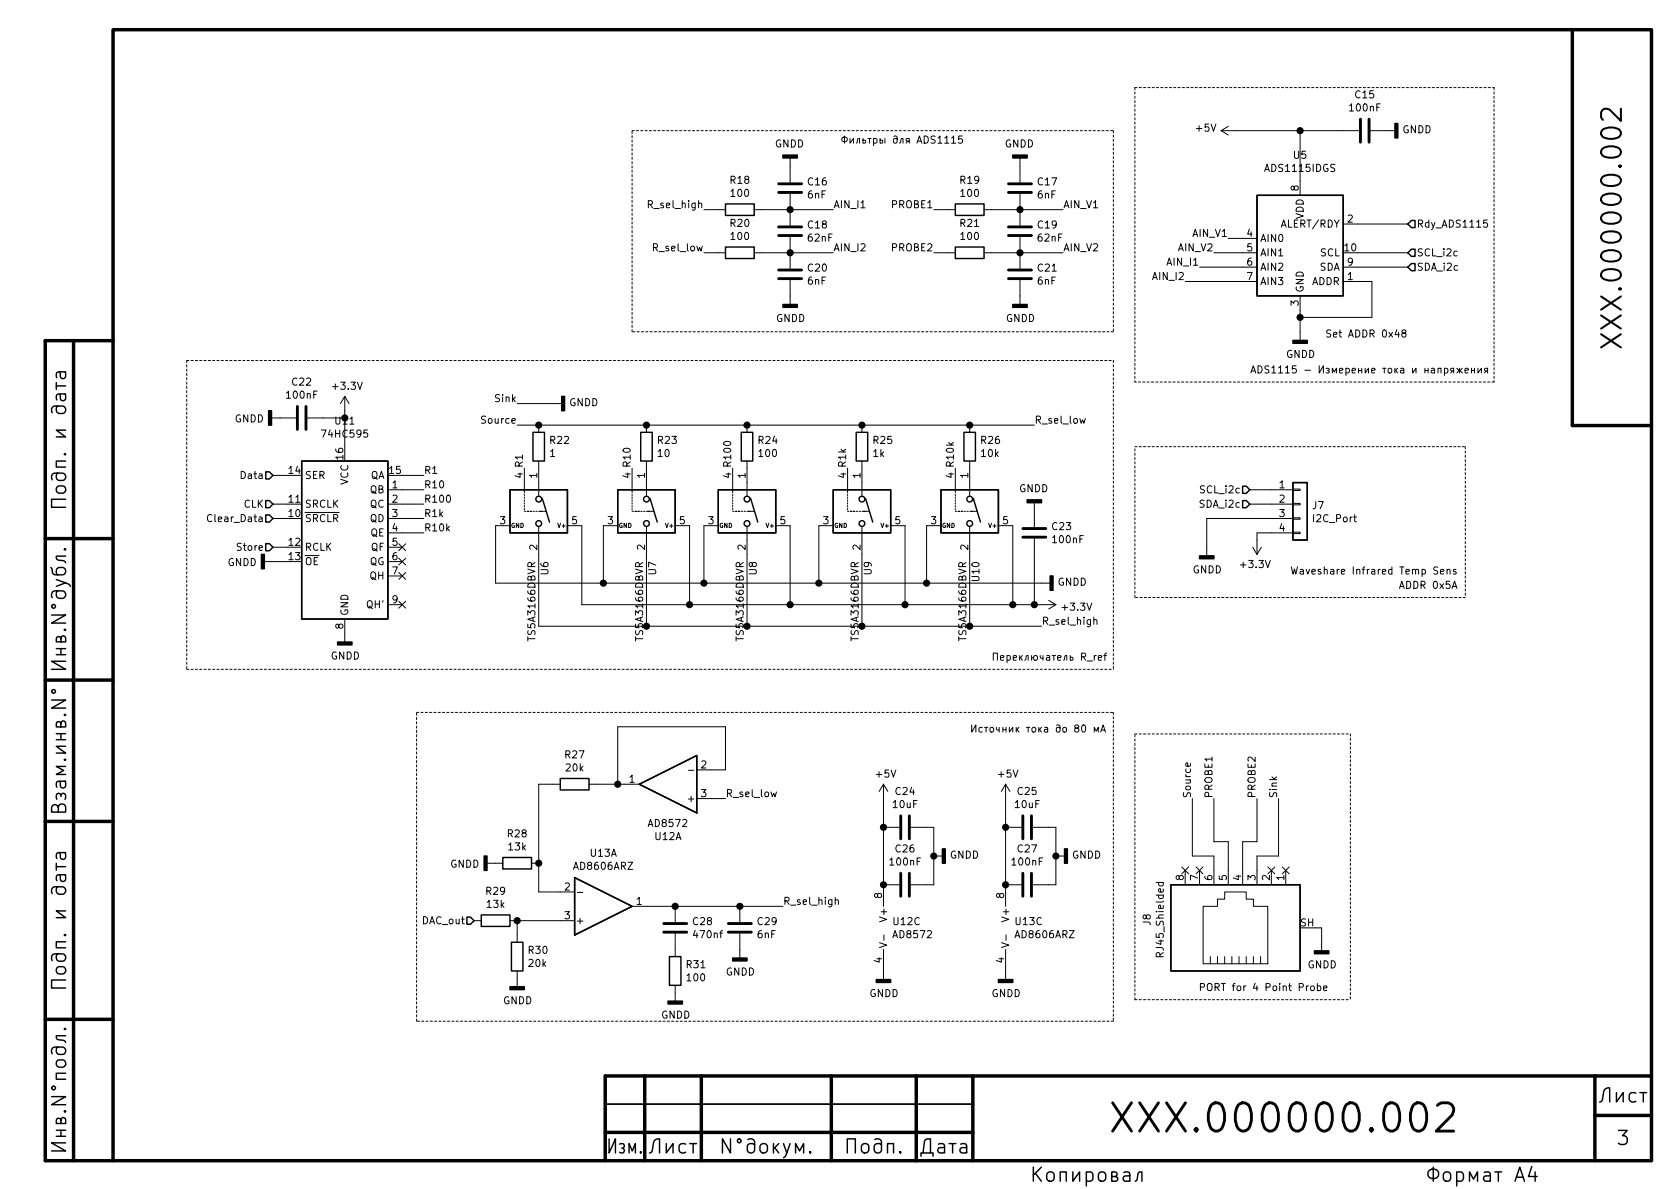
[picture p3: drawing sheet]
<svg xmlns="http://www.w3.org/2000/svg" width="297mm" height="210mm" viewBox="0 0 297 210" stroke-linecap="round" stroke-linejoin="round" font-family="sans-serif">
<g fill="none" stroke="#000" stroke-width=".61">
<path d="M20 5.3h272v200h-272zM278 5.3v70h14M13 60.2v145.1M20 60.2h-12v145.1h12M8 95.2h12M8 120.3h12M8 145.3h12M8 180.3h12M114 190.3v15M124 190.3v15M147 190.3v15M162 190.3v15"/>
<path d="M172 190.3v15M282 197.3h10M282 190.3v15M292 190.3h-185v15M107 200.2h65"/>
</g>
<path d="M107 195.2h65" fill="none" stroke="#000" stroke-width=".3"/>
<g fill="none" stroke="#000" stroke-width=".25">
<path d="M128.3 36.1h5v2h-5zM168.9 36.1h5.1v2h-5.1zM222.2 34.5h15.3v17.8h-15.3zM249.6 39h.6v1.3h-.6l-.7-.7zM128.3 43.7h5v2h-5zM168.9 43.7h5.1v2h-5.1zM249.6 44.1h.6v1.2h-.6l-.7-.6zM249.6 46.6h.6v1.3h-.6l-.7-.7zM10 67.7v1.2M10 68.2h1.6M10.2 71.8a.82 .82 0 0 0-.1 1.1l.3 .2h.7a.68 .68 0 0 0 .5-.6 .68 .68 0 0 0-.5-.7h-1.5l-.3 .1-.2 .4 .1 .7M10.5 69.7l.2 .8a.48 .48 0 0 0 .4 .4 .48 .48 0 0 0 .5-.4l-.1-.8"/>
<path d="M10.5 65.8l.2 .8a.48 .48 0 0 0 .4 .4 .48 .48 0 0 0 .5-.4l-.1-.8M11.6 76.1h-1.6l1.6 1.2h-1.6M11.6 69.7h-1.3l-.2 .1-.1 .2 .1 .7M11.6 65.8h-1.3l-.2 .1-.1 .2 .1 .7M94.2 76.4h2.1v5.1h-2.1zM113.3 76.4h2v5.1h-2zM131.1 76.4h2v5.1h-2zM151.4 76.4h2v5.1h-2zM170.4 76.4h2.1v5.1h-2.1zM10.1 86.2l.3-.3h.7a.67 .67 0 0 1 .5 .7 .67 .67 0 0 1-.5 .6h-.7a.67 .67 0 0 1-.3-1zM10.2 83.7a.82 .82 0 0 0-.1 1l.3 .3h.7a.67 .67 0 0 0 .5-.7 .67 .67 0 0 0-.5-.6h-1.5l-.3 .1a.79 .79 0 0 0-.1 1.1M11.4 97.1l.1-.1 .1 .1-.1 .2-.1-.2h.2"/>
<path d="M11.4 80.3l.1-.1 .1 .1-.1 .2-.1-.2h.2M11.6 98.3h-1.6l.1 .6 1.2 .3 .3 .3M11.6 88.3h-2.5v1.4h2.5M11.6 81.5h-1.6v1.1h1.6M47 88.5h.6l.7 .6-.7 .7h-.6zM47 91.1h.6l.7 .6-.7 .6h-.6zM47 83.4h.6l.7 .7-.7 .6h-.6zM47 96.1h.6l.7 .7-.7 .6h-.6zM53.3 81.5h15.3v28h-15.3zM90.2 86.6h10.1v7.6h-10.1zM95.9 88.1l1.3 4.2M109.2 86.6h10.2v7.6h-10.2z"/>
<path d="M114.9 88.1l1.3 4.2M127 86.6h10.2v7.6h-10.2zM132.7 88.1l1.3 4.2M147.3 86.6h10.2v7.6h-10.2zM153 88.1l1.3 4.2M166.4 86.6h10.1v7.6h-10.1zM172.1 88.1l1.3 4.2M219.7 88.5h.6l.7 .6-.7 .7h-.6zM219.7 86h.6l.7 .6-.7 .6h-.6zM228.6 85.3h2.5v10.2h-2.5zM9 100.3l.2 .4v.5l.3 .3 1.6 .1a.67 .67 0 0 0 .5-.6 .67 .67 0 0 0-.5-.7h-.7l-.2 .2a.78 .78 0 0 0 0 1.1M10 102.5l2.2 .8 .2 .4"/>
<path d="M10 115.8h1.6M10 114.7h1.6M10.8 112.9l.1-.3 .2-.2 .4 .2 .1 .2v.7h-1.6l.1-.8 .2-.1 .4 .1 .1 .8M10.8 114.7v1.1M11.6 116.9h-2.5l2.5 1.5h-2.5M11.6 103.1l-1.6 .6M9.1 123.8h2.5l-2.5 1.4h2.5M9.2 122l.3-.1 .2 .1 .1 .3-.1 .2-.2 .1-.3-.1-.1-.2zM10.5 138.1l.2 .3v.6a.48 .48 0 0 0 .4 .4 .48 .48 0 0 0 .5-.4v-.6l-.1-.3M10.8 128l.1-.4 .2-.1 .4 .1 .1 .2v.7h-1.6l.1-.8 .2-.1 .4 .1 .1 .8M11.4 126.4l.1-.1 .1 .1-.1 .1-.1-.1h.2M11.6 138.1h-1.3l-.2 .2-.1 .2 .1 .7"/>
<path d="M11.6 135.5h-1.6l1.3 .7-1.3 .8h1.6M99.1 137.7h5v2h-5zM113 138.7l10.2-5.1v10.2zM10 152.7v1.2M10 153.3h1.6M10.1 141.3l-.1-.7 .1-.2 .2-.1 .4 .1 .1 .2 .3-.3 .4 .1 .1 .2-.1 .7M10.2 156.8a.82 .82 0 0 0-.1 1.1l.3 .2h.7a.68 .68 0 0 0 .5-.6 .68 .68 0 0 0-.5-.7h-1.5l-.3 .1-.2 .4 .1 .7M10.3 142.8l.1-.4a.69 .69 0 0 1 1.2 .2v1h-2.5v-.8a.61 .61 0 0 1 .6-.5 .61 .61 0 0 1 .6 .5v.8M10.5 154.7l.2 .8a.48 .48 0 0 0 .4 .4 .48 .48 0 0 0 .5-.4l-.1-.8M10.5 150.8l.2 .8a.48 .48 0 0 0 .4 .4 .48 .48 0 0 0 .5-.4l-.1-.8M10.8 140.6v.3M11.6 154.7h-1.3l-.2 .1-.1 .2 .1 .7"/>
<path d="M11.6 150.8h-1.3l-.2 .1-.1 .2 .1 .7M88.9 151.6h5.1v2.1h-5.1zM101.6 155.2l10.2 5.1-10.2 5zM207 156.5h22.9v15.2h-22.9zM10.1 171.2l.3-.3h.7a.67 .67 0 0 1 .5 .7 .67 .67 0 0 1-.5 .6h-.7a.67 .67 0 0 1-.3-1zM10.2 168.7a.82 .82 0 0 0-.1 1l.3 .3h.7a.67 .67 0 0 0 .5-.7 .67 .67 0 0 0-.5-.6h-1.5l-.3 .1a.79 .79 0 0 0-.1 1.1M11.4 165.3l.1-.1 .1 .1-.1 .2-.1-.2h.2M11.6 173.3h-2.5v1.4h2.5M11.6 166.5h-1.6v1.1h1.6M11.6 161.1h-1.6l1.6 1.2h-1.6M82.5 162.2h.7l.6 .6-.6 .6h-.7zM85.1 161.8h5.1v2h-5.1z"/>
<path d="M90.4 166.6h2.1v5.1h-2.1zM118.4 169.2h2v5h-2zM10 199.9h1.6M10.2 187.5l.9-.1a.67 .67 0 0 1 .5 .7 .67 .67 0 0 1-.5 .6h-.7a.69 .69 0 0 1-.2-1.2zM10.2 185.2a.82 .82 0 0 0-.1 1l.3 .3h.7a.67 .67 0 0 0 .5-.7 .67 .67 0 0 0-.5-.6h-1.5l-.3 .1a.79 .79 0 0 0-.1 1.1M10.8 198.1l.1-.4 .2-.1 .4 .1 .1 .3v.7h-1.6l.1-.9 .2-.1 .4 .1 .1 .9M10.8 199.9v1M11.4 196.5l.1-.1 .1 .1-.1 .2-.1-.2h.2M11.4 182l.1-.2 .1 .2-.1 .1-.1-.1h.2M11.6 183.2h-1.6l.1 .5 1.2 .3 .3 .3M282.8 194.9l.4-.2 .1-.2 .2-1.4a.86 .86 0 0 1 1.1-.7v2.5M285.8 193.2v1.7l1.2-1.7v1.7"/>
<path d="M289.2 193.3a.82 .82 0 0 0-1 .1l-.1 .3 .1 .9 .3 .3 .7-.2M289.9 193.2h1.2M290.6 193.2v1.7M10 200.9h1.6M11.6 202.1h-2.5l2.5 1.4h-2.5M107.7 201.4v2.5l1.1-2.5v2.5M109.6 202.3l.1-.1 .6 .1 .1 .4-.3 .3a.45 .45 0 0 1 .3 .5 .45 .45 0 0 1-.3 .4l-.5-.1M111.2 203.9v-1.7l.6 1.3 .5-1.3v1.7M113.3 203.7v.2l-.1-.1 .1-.1v.2M114.8 203.9l.4-.1 .1-.3 .2-1.4a.86 .86 0 0 1 1.1-.7v2.5M117.8 202.2v1.7l1.2-1.7v1.7M121.2 202.3a.82 .82 0 0 0-1 .2l-.1 .2 .1 1 .3 .2 .7-.1"/>
<path d="M121.9 202.2h1.2M122.6 202.2v1.7M129.2 201.4v2.5l-1.5-2.5v2.5M130.5 201.5l.2-.1 .2 .1 .2 .2-.2 .3-.2 .1-.2-.1-.1-.3zM132.2 201.5a.79 .79 0 0 1 1.1 .1l.1 .3v1.5a.67 .67 0 0 1-.6 .5 .67 .67 0 0 1-.7-.5l.1-.9a.82 .82 0 0 1 1.1-.2l.1 .2M138.5 202.2l.6 1.7M139.7 202.2l-.8 2.3-.4 .2M140.7 203.9v-1.7l.7 1.3 .7-1.3v1.7M143.3 203.7l.1 .1-.1 .1-.1-.1 .1-.1v.2M149.8 203.9v-2.5h1.4v2.5M152.4 202.5a.69 .69 0 0 1 1.2 .2v.7a.68 .68 0 0 1-.6 .5 .68 .68 0 0 1-.7-.5v-.7zM154.7 201.5l.7-.1 .4 .2 .1 1.8a.67 .67 0 0 1-.7 .5 .67 .67 0 0 1-.6-.5v-.7l.1-.2a.78 .78 0 0 1 1.2 0"/>
<path d="M156.9 203.9v-1.7h1.1v1.7M159.2 203.7l.1 .1-.1 .1-.1-.1 .1-.1v.2M162.8 204.5v-.6h2.2v.6M163.2 203.9l.2-2 .2-.3 .3-.2h.6v2.5M165.9 202.3l.3-.1 .7 .1 .1 .3v1.3M167 202.8l-.8 .1a.48 .48 0 0 0-.4 .5 .48 .48 0 0 0 .4 .5l.8-.1M167.8 202.2h1.2M168.4 202.2v1.7M169.8 202.3l.3-.1 .7 .1 .1 .3v1.3M170.9 202.8l-.8 .1a.48 .48 0 0 0-.4 .5 .48 .48 0 0 0 .4 .5l.8-.1M182.7 206.4v2.5M183.1 207.5l1 1.4"/>
<path d="M184.1 206.4l-1.4 1.4M185.2 207.5a.69 .69 0 0 1 1.2 .2v.7a.68 .68 0 0 1-.7 .5 .68 .68 0 0 1-.6-.5v-.7zM187.5 208.9v-1.7h1v1.7M189.7 207.2v1.7l1.2-1.7v1.7M192.1 207.3a.82 .82 0 0 1 1 .2l.1 .2-.1 1-.3 .2-.7-.1M192.1 207.2v2.5M194.3 207.5a.69 .69 0 0 1 1.2 .2v.7a.67 .67 0 0 1-.6 .5 .67 .67 0 0 1-.7-.5zM196.6 208l.8-.1 .1-.2-.1-.4-.8-.1v1.7h.7l.2-.1 .1-.4-.1-.2-.3-.2M198.7 207.3l.2-.1 .7 .1 .2 .3v1.3M199.8 207.8l-.3 .1h-.6a.48 .48 0 0 0-.3 .5 .48 .48 0 0 0 .3 .5h.6l.3-.1M200.7 208.9l.3-.1 .2-1.2 .1-.3 .2-.1h.4v1.7M257.6 207.3a.79 .79 0 0 1 1.1 .4v.7l-.1 .3a.79 .79 0 0 1-1 .1"/>
<path d="M259.8 208.9v-1.7l.7 1.3 .7-1.3v1.7M262.4 207.3l.3-.1 .7 .1 .1 .3v1.3M263.5 207.8l-.8 .1a.48 .48 0 0 0-.4 .5 .48 .48 0 0 0 .4 .5l.8-.1M264.3 207.2h1.2M264.9 207.2v1.7M267.9 208.9l.8-2.5 .8 2.5M268.1 208.2h1.2M270.8 206.3l-.5 1.7h1.5M271.4 207.2v1.7"/>
<circle cx="95.3" cy="88.3" r=".51"/>
<circle cx="95.3" cy="92.6" r=".51"/>
<circle cx="114.3" cy="88.3" r=".51"/>
<circle cx="114.3" cy="92.6" r=".51"/>
<circle cx="132.1" cy="88.3" r=".51"/>
<circle cx="132.1" cy="92.6" r=".51"/>
<circle cx="152.4" cy="92.6" r=".51"/>
<circle cx="152.4" cy="88.3" r=".51"/>
<circle cx="171.5" cy="92.6" r=".51"/>
<circle cx="171.5" cy="88.3" r=".51"/>
</g>
<g fill="none" stroke="#000" stroke-width=".51">
<path d="M137.7 34h4M137.7 32.5h4M178.3 34h4.1M178.3 32.5h4.1M240.5 21.1v4M242.1 21.1v4M137.7 41.7h4M137.7 40.1h4M137.7 49.3h4M137.7 47.7h4M178.3 41.7h4.1M178.3 40.1h4.1"/>
<path d="M178.3 49.3h4.1M178.3 47.7h4.1M52.6 71.9v4M54.1 71.9v4M180.8 95h4.1M180.8 93.5h4.1M159.3 144.3v4M159.3 154.4v4.1M160.8 144.3v4M160.8 154.4v4.1M180.8 144.3v4M180.8 154.4v4.1"/>
<path d="M182.4 144.3v4M182.4 154.4v4.1M117.3 164.8h4.1M117.3 163.3h4.1M128.8 164.8h4M128.8 163.3h4M196.7 195l3.4 5M200.1 195l-3.4 5M201.5 195l3.3 5M204.8 195l-3.3 5M249.9 195.5a1.22 1.22 0 0 1 1.2-.5 1.22 1.22 0 0 1 .9 1 3.9 3.9 0 0 1-.5 3.8 1.17 1.17 0 0 1-1.9-.7 4.2 4.2 0 0 1 .3-3.6zM254.2 195.5l.7-.5h1.2a1.34 1.34 0 0 1 .7 2.1l-2.9 2.9h3.1"/>
</g>
<path d="M286.6 19.2v2.2l-2-2a.96 .96 0 0 0-1.5 .5v.8l.3 .5M283.4 22.9a2.7 2.7 0 0 1 3 .2 .81 .81 0 0 1-.5 1.3 2.67 2.67 0 0 1-2.6-.4 .79 .79 0 0 1 .1-1.1zM283.1 59.1l3.5 2.3M283.1 55.8l3.5 2.3M286.6 59.1l-3.5 2.3M286.6 55.8l-3.5 2.3" fill="none" stroke="#000" stroke-width=".36"/>
<g fill="none" stroke="#000" stroke-width=".18">
<path d="M124.5 37.1h3.8M133.3 37.1h14M139.7 27.9v4.4M139.7 34.3v5.6M158 24.1l.4-.1 .2 .3v.9l-.2 .1h-.3l-.1-.2 .1-.6h.3l.2 .1M159.1 25.3l.1-.2 .2-.6h.1h.2v.8M160.5 25l-.3 .3M160.8 25l-.5-.1v-.4h.5v.8M162.1 25.3l.5-1.3 .4 1.3M162.3 25h.6M163.4 24a.64 .64 0 0 1 .7 .7 .64 .64 0 0 1-.7 .6zM165.1 37.1h3.8"/>
<path d="M165.4 24.1l-.5-.1-.2 .2v.3l.5 .3 .2 .3-.3 .2h-.5M165.8 24.4l.4-.4v1.3M165.8 25.3h.7M167 24.4l.4-.4v1.3M167 25.3h.8M168.2 24.4l.4-.4v1.3M168.2 25.3h.8M170.1 24h-.6v.7l.1-.2 .5 .2v.5l-.1 .1-.5-.1M174 37.1h14M180.3 27.9v4.4M180.3 34.3v5.6M215.9 23.1l1.3 .8"/>
<path d="M215.9 23.1h24.4M217.2 22.3l-1.3 .8M229.9 23.1v11.4M237.5 39.6h11.4M242.3 23.1h4.3M263 38.9h-.6l-.1 .6 .2-.1 .4 .1 .1 .6-.2 .1-.5-.1M124.5 44.7h3.8M133.3 44.7h14M139.7 41.9v5.6M139.7 49.5v4.3M165.1 44.7h3.8M174 44.7h14"/>
<path d="M180.3 41.9v5.6M180.3 49.5v4.3M209.5 49.8h12.7M212.1 47.2h10.1M214.6 44.7h7.6M217.2 42.2h5M229.9 52.3v7.9M235.3 58.4l-.5-.1-.2 .2 .1 .4 .5 .2 .1 .3-.2 .2h-.5M237.5 49.8h5.1v6.3h-12.7M237.5 47.2h11.4M240 44.7h8.9M48 73.9h4.3"/>
<path d="M54.4 73.9h6.6M61 70.1v8.9M61 70.1l-.8 1.3M61 70.1l.7 1.3M91.4 71.4h7.9M91.4 75.2h91.5M95.2 75.2v1.2M114.3 75.2v1.2M132.1 75.2v1.2M152.4 75.2v1.2M171.4 75.2v1.2M190.9 74l.3 .8 .2-.6 .2 .6 .3-.8"/>
<path d="M230.7 65.5h1M233.2 64.7v1.3l.8-1.3v1.3M234.5 65.2l.3-.1 .2 .2-.2 .2 .2 .2-.1 .2h-.4M234.7 65.5h.1M235.6 66v-.9l.3 .7 .4-.7v.9M236.8 65.5l.6-.1v-.2l-.4-.1-.2 .2 .1 .6h.5M238 65.2l.3-.1 .3 .2-.1 .6h-.5M238 65.1v1.3M239.1 65.5l.6-.1-.1-.2-.4-.1-.1 .2v.6h.5M240.2 65.5h.6M240.2 65.1v.9M240.8 65.1v.9"/>
<path d="M241.4 65.1v.9l.6-.9v.9M242.5 65.5l.6-.1v-.2l-.4-.1-.2 .2 .1 .6h.5M244.4 65.1h.7M244.8 65.1v.9M245.5 65.2l.2-.1 .3 .1 .1 .5-.2 .2-.2 .1-.2-.2zM246.6 65.1v.9M246.7 65.5l.4 .5M247.1 65.1l-.5 .5M247.6 65.2h.5l.1 .8M248.2 65.4l-.4 .1-.2 .2v.2h.6M249.8 65.1v.9l.6-.9v.9M251.9 65.5h.6"/>
<path d="M251.9 65.1v.9M252.5 65.1v.9M253.1 65.2h.5v.8M253.6 65.4l-.4 .1-.2 .2 .1 .2h.5M254.3 66v-.9h.5v.9M255.4 65.2l.4-.1 .2 .2-.1 .6h-.5M255.4 65.1v1.3M256.8 65.6l-.3 .4M257 65.6l-.5-.1v-.3l.5-.1v.9M257.6 65.1l.5 .5 .4-.5M258 65.5l-.4 .5M258.1 65.1v.9"/>
<path d="M258.1 65.5l.4 .5M259 65.5l.6-.1v-.2l-.4-.1-.2 .2 .1 .6h.5M260.2 65.5h.5M260.2 65.1v.9M260.7 65.1v.9M261.3 65.1v.9l.6-.9v.9M262.8 65.6l-.3 .4M263 65.6l-.5-.1v-.3l.5-.1v.9M37.5 91.1a.51 .51 0 0 0-.7 0 .51 .51 0 0 0-.1 .6 .46 .46 0 0 0 .2 .5 .46 .46 0 0 0 .6-.1M46.7 99.3h4.1M48.3 89.1h2.5M48.3 91.7h2.5"/>
<path d="M48.3 96.8h2.5M48.3 84.1h2.5M68.6 86.6h6.3M68.6 89.1h6.3M68.6 91.7h6.3M68.6 94.2h6.3M68.6 96.8h2.5M68.6 99.3h2.5M70.5 96.2l1.2 1.2M70.5 98.7l1.2 1.2M71.1 84.1h3.8M71.7 96.2l-1.2 1.2"/>
<path d="M71.7 98.7l-1.2 1.2M90.2 93h-2.6v10.1h98.1M92.7 90.4h.3M92.7 82.8v4.3M92.7 87.4v.2M92.7 87.9v.2M92.7 88.4v.2M92.7 88.9v.2M92.7 89.4v.3M92.7 89.9v.3M93.2 90.4h.3M93.7 90.4h.3"/>
<path d="M94.2 90.4h.3M94.7 90.4h.3M95.2 90.4h1.3M95.2 81.5v6.1M95.2 93.2v17.5h88.9M100.3 93h2.6v13.9h83.8M109.2 93h-2.5v10.1M111.8 90.4h.2M111.8 82.8v4.3M111.8 87.4v.2M111.8 87.9v.2M111.8 88.4v.2"/>
<path d="M111.8 88.9v.2M111.8 89.4v.3M111.8 89.9v.3M112.3 90.4h.2M112.8 90.4h.2M113.3 90.4h.2M113.8 90.4h.2M114.3 90.4h1.3M114.3 81.5v6.1M114.3 93.2v17.5M119.4 93h2.5v13.9M127 93h-2.5v10.1"/>
<path d="M129.5 90.4h.3M129.5 82.8v4.3M129.5 87.4v.2M129.5 87.9v.2M129.5 88.4v.2M129.5 88.9v.2M129.5 89.4v.3M129.5 89.9v.3M130 90.4h.3M130.6 90.4h.2M131.1 90.4h.2M131.6 90.4h.2"/>
<path d="M132.1 81.5v6.1M132.1 93.2v17.5M132.1 90.4h1.2M137.2 93h2.5v13.9M147.3 93h-2.5v10.1M149.9 90.4h.2M149.9 82.8v4.3M149.9 87.4v.2M149.9 87.9v.2M149.9 88.4v.2M149.9 88.9v.2M149.9 89.4v.3"/>
<path d="M149.9 89.9v.3M150.4 90.4h.2M150.9 90.4h.2M151.4 90.4h.2M151.9 90.4h.2M152.4 90.4h1.3M152.4 81.5v6.1M152.4 93.2v17.5M157.5 93h2.5v13.9M166.4 93h-2.6v10.1M168.9 82.8v4.3M168.9 87.4v.2"/>
<path d="M168.9 87.9v.2M168.9 88.4v.2M168.9 88.9v.2M168.9 89.4v.3M168.9 89.9v.3M168.9 90.4h.3M169.4 90.4h.3M169.9 90.4h.3M170.4 90.4h.3M170.9 90.4h.3M171.4 90.4h1.3M171.4 81.5v6.1"/>
<path d="M171.4 93.2v17.5M176.5 93h2.6v13.9M182.9 88.9v4.3M182.9 95.2v11.7M221 86.6h7.6M221 89.1h7.6M221.5 96.8l.7 1.2M223 96.8l-.8 1.2M228.6 94.1h1.3v.3h-1.3zM228.6 91.6h1.3v.2h-1.3zM228.6 86.5h1.3v.2h-1.3zM228.6 89h1.3v.3h-1.3z"/>
<path d="M228.6 91.7h-15.2v6.6M228.6 94.2h-6.4v3.8M61 109.5v4M68.6 101.8h2.5M68.6 106.9h2.5M70.5 101.2l1.2 1.3M70.5 106.3l1.2 1.2M71.7 101.2l-1.2 1.3M71.7 106.3l-1.2 1.2M180.4 116.3l.4 .5M180.8 115.9l-.5 .5M181.2 116.8l.2-.2v-.5l.2-.2h.2v.9"/>
<path d="M182.4 116.3h.4M182.4 115.9v.9M182.9 116l.3-.1 .2 .2-.1 .6-.3 .1-.2-.3zM183.9 115.9l.1 .4 .4 .1M184.4 115.9v.9M185.1 116h.4l.1 .8M185.4 106.2l1.3 .7M185.6 116.2l-.4 .1-.2 .2 .1 .2h.5M186 115.9h.6M186.3 115.9v.9M186.7 106.9l-1.3 .8M187 116.3l.6-.1-.1-.2-.3-.1-.2 .2v.6h.5"/>
<path d="M188 116.8l.2-.2 .1-.6 .1-.1h.2v.9M189.2 115.9v.9l.5-.1v-.4l-.5-.1M191.2 116.1h.6l.1-.5-.2-.1h-.5v1.3M191.5 116.1l.4 .7M192.2 116.9h1M193.4 109.7l.2-.1h.3l.1 .8M193.5 115.9v.9M193.8 115.9l-.3 .2M194.2 116.3l.6-.1-.1-.2-.3-.1-.2 .2 .1 .6h.4M195.1 115.9h.6M195.7 115.5l-.3 .2v1.1M228.3 100.2l.3 1.3 .3-.9 .2 .9 .3-1.3"/>
<path d="M229.9 100.7h.5l.1 .8M230.5 101h-.5l-.2 .2 .1 .3h.6M257.4 100.7h-.3l-.2 .2 .1 .1 .4 .2v.3h-.5M99.1 138.7h-3.9v19h6.4M104.1 138.7h8.9M121.7 136.2h1M123.2 136.1h5.1v-7.6h-19.1v10.2M156.2 138.7v21.6M156.2 138.7l-.8 1.2M156.2 138.7l.8 1.2M171.8 128.2v1.3l.7-1.3v1.3M175.1 128.7l.3-.1 .3 .2-.1 .6-.3 .1-.2-.2z"/>
<path d="M176.2 128.6v.4l.5 .1M176.7 128.6v.9M177.3 129h.6M177.3 128.6v.9M177.8 138.7v21.6M177.8 138.7l-.8 1.2M177.8 138.7l.8 1.2M177.9 128.6v.9M178.5 128.6v.9l.6-.9v.9M179.7 128.6v.9M179.8 129l.4 .5M180.2 128.6l-.5 .5"/>
<path d="M181.5 128.6h.6M181.8 128.6v.9M182.6 128.7l.3-.1 .2 .2-.1 .6-.3 .1-.3-.3zM183.7 128.6v.9M183.8 129l.3 .5M184.1 128.6l-.4 .5M184.7 128.7h.5v.8M185.2 128.9l-.4 .1-.2 .2 .2 .3 .4-.1M186.8 128.3l.4-.1 .2 .2v.8l-.2 .3-.3-.1-.1-.2 .1-.5 .3-.1 .2 .1M188 128.7l.1-.1 .4 .1 .1 .5-.2 .2-.3 .1-.1-.2zM190.3 128.7l-.2-.1v-.3l.4-.1 .3 .2-.1 .2-.6 .2-.1 .2 .1 .3 .2 .2 .3-.1 .2-.2v-.2l-.3-.3M191.3 128.3l.2-.1a.69 .69 0 0 1 .5 .6 .69 .69 0 0 1-.5 .7l-.2-.2-.1-.3z"/>
<path d="M193.5 129.5v-.9l.3 .7 .4-.7v.9M194.6 129.5l.4-1.3 .5 1.3M194.7 129.1h.7M210.4 135l.1 .3-.2 .2h-.6v-.5l.3-.1 .1 .6M86.1 152.6h2.8M94 152.6h1.2M102.1 157.8h1M123.2 141.2h5.1M136.3 140l.3 .9 .2-.6 .2 .6 .3-.9M147.7 159.2l.2-.1 .3 .1v.7M156.2 156.5h2.8M156.2 146.3h2.8"/>
<path d="M161 146.3h4.1v10.2h-4.1M165.1 151.4h1.5M177.8 156.5h2.8M177.8 146.3h2.8M182.6 146.3h4.1v10.2h-4.1M186.7 151.4h1.5M204.4 156.1h1.3M204.9 156.1v.3l.2 .3 .5-.2v-.4M208.9 153.3l1.3 1.2M209.5 153.9v2.6M210.2 153.3l-1.3 1.2M210.8 141.2v10.2h3.8v5.1"/>
<path d="M211.5 153.3l1.2 1.2M212.1 153.9v2.6M212.7 153.3l-1.2 1.2M214.6 141.2v7.6h2.6v7.7M222.2 141.2v7.6h-2.5v7.7M224.2 153.3l1.2 1.2M224.8 153.9v2.6M225.4 153.3l-1.2 1.2M226.1 141.2v10.2h-3.9v5.1M226.7 153.3l1.2 1.2M227.3 153.9v2.6M227.9 153.3l-1.2 1.2"/>
<path d="M83.8 162.8h1.3M90.2 162.8h11.4M91.4 162.8v3.8M91.4 171.7v2.8M111.8 160.3h26.6M119.4 160.3v2.8M119.4 165.1v4.1M119.4 174.2v2.8M130.8 160.3v2.8M130.8 165.1v4.3M155.5 166.7l1.3 .4-1.3 .5M156.2 167.9v5.3"/>
<path d="M156.3 165.3v1M177.1 166.7l1.3 .4-1.3 .5M177.8 167.9v5.3M177.9 165.3v1M212.2 174.6l.7-.1 .1-.2-.1-.3-.2-.1h-.5v1.3M212.7 160.3h2.6v-1.3h1.2v-1.3h3.8v1.3h1.3v1.3h2.6v10.1h-11.5zM213.5 174.1a.45 .45 0 0 1 .7 0 .88 .88 0 0 1-.2 1.1l-.4-.1a1.07 1.07 0 0 1-.1-1zM214 169.2v1.2M215.3 169.2v1.2M216.5 169.2v1.2M217.8 169.2v1.2M219.1 169.2v1.2"/>
<path d="M220.3 169.2v1.2M221.6 169.2v1.2M222.9 169.2v1.2M232.4 164.1h1.3v4M234 174.7l.6-.1v-.2l-.4-.1-.2 .2 .1 .6h.5"/>
<circle cx="149.4" cy="24.7" r=".47"/>
</g>
<g fill="#000" stroke="#000" stroke-width=".25">
<path d="M138.4 27.4h2.6v.5h-2.6zM179.1 27.4h2.5v.5h-2.5zM246.6 21.8h.5v2.6h-.5zM138.4 53.8h2.6v.6h-2.6zM179.1 53.8h2.5v.6h-2.5zM47.5 72.6h.5v2.6h-.5zM99.3 70.1h.5v2.5h-.5zM228.6 60.2h2.5v.5h-2.5zM46.2 98h.5v2.6h-.5zM181.6 88.4h2.5v.5h-2.5zM212.1 98.3h2.5v.5h-2.5zM59.7 113.5h2.5v.5h-2.5z"/>
<path d="M185.7 101.8h.5v2.6h-.5zM85.6 151.4h.5v2.5h-.5zM166.6 150.1h.5v2.5h-.5zM188.2 150.1h.5v2.5h-.5zM90.2 174.5h2.5v.5h-2.5zM118.1 177h2.5v.5h-2.5zM129.5 169.4h2.6v.5h-2.6zM154.9 173.2h2.6v.5h-2.6zM176.5 173.2h2.6v.5h-2.6zM232.4 168.1h2.5v.6h-2.5z"/>
<circle cx="139.7" cy="37.1" r=".51"/>
<circle cx="180.3" cy="37.1" r=".51"/>
<circle cx="229.9" cy="23.1" r=".51"/>
<circle cx="139.7" cy="44.7" r=".51"/>
<circle cx="180.3" cy="44.7" r=".51"/>
<circle cx="229.9" cy="56.1" r=".51"/>
<circle cx="95.3" cy="75.2" r=".51"/>
<circle cx="114.3" cy="75.2" r=".51"/>
<circle cx="132.1" cy="75.2" r=".51"/>
<circle cx="152.4" cy="75.2" r=".51"/>
<circle cx="171.5" cy="75.2" r=".51"/>
<circle cx="106.7" cy="103.1" r=".51"/>
<circle cx="114.3" cy="110.7" r=".51"/>
<circle cx="121.9" cy="106.9" r=".51"/>
<circle cx="124.5" cy="103.1" r=".51"/>
<circle cx="132.1" cy="110.7" r=".51"/>
<circle cx="139.7" cy="106.9" r=".51"/>
<circle cx="144.8" cy="103.1" r=".51"/>
<circle cx="152.4" cy="110.7" r=".51"/>
<circle cx="160" cy="106.9" r=".51"/>
<circle cx="163.8" cy="103.1" r=".51"/>
<circle cx="171.5" cy="110.7" r=".51"/>
<circle cx="179.1" cy="106.9" r=".51"/>
<circle cx="182.9" cy="106.9" r=".51"/>
<circle cx="109.2" cy="138.7" r=".51"/>
<circle cx="95.3" cy="152.6" r=".51"/>
<circle cx="156.2" cy="156.5" r=".51"/>
<circle cx="156.2" cy="146.3" r=".51"/>
<circle cx="165.1" cy="151.4" r=".51"/>
<circle cx="177.8" cy="156.5" r=".51"/>
<circle cx="177.8" cy="146.3" r=".51"/>
<circle cx="186.7" cy="151.4" r=".51"/>
<circle cx="91.4" cy="162.8" r=".51"/>
<circle cx="119.4" cy="160.3" r=".51"/>
<circle cx="130.8" cy="160.3" r=".51"/>
</g>
<g fill="none" stroke="#000" stroke-width=".18" stroke-dasharray=".4 .4">
<path d="M200.7 15.5v52.1M200.7 15.5h63.5M264.2 15.5v52.1M111.8 23.1h85M196.8 23.1v35.6M111.8 58.7v-35.6M196.8 58.7h-85M33 63.7v54.7M33 63.7h163.8M196.8 63.7v54.7M200.7 79h58.4M259.1 79v26.7"/>
<path d="M264.2 67.6h-63.5M33 118.4h163.8M200.7 105.7v-26.7M259.1 105.7h-58.4M73.7 126h123.1M196.8 126v54.6M200.7 129.8h38.1M238.8 129.8v47M200.7 176.8h38.1M200.7 176.8v-47M73.7 180.6v-54.6M196.8 180.6h-123.1"/>
</g>
<text font-size="7" x="207.6" y="200.2">.000000.002</text>
<text font-size="4.9" x="286.8" y="53.8" transform="rotate(-90 286.8 53.8)">.000000.002</text>
<g font-size="3.5">
<text x="11.7" y="110.7" transform="rotate(-90 11.7 110.7)">.N°.</text>
<text x="11.7" y="135.7" transform="rotate(-90 11.7 135.7)">..N°</text>
<text x="11.7" y="195.7" transform="rotate(-90 11.7 195.7)">.N°.</text>
<text x="286" y="202.5">3</text>
<text x="110.1" y="204">.</text>
<text x="133.1" y="204">N°.</text>
<text x="253" y="209">A4</text>
</g>
<g font-size="1.8">
<text x="239.7" y="17.4">C15</text>
<text x="211.6" y="23.3">+5V</text>
<text x="238.8" y="19.7">100nF</text>
<text x="248" y="23.6">GNDD</text>
<text x="137" y="26.1">GNDD</text>
<text x="149.6" y="25.4">ADS1115</text>
<text x="177.6" y="26.1">GNDD</text>
<text x="228.8" y="28.1">U5</text>
<text x="129.2" y="32.5">R18</text>
<text x="129.3" y="34.8">100</text>
<text x="142.8" y="35.1">6nF</text>
<text x="142.9" y="32.8">C16</text>
<text x="169.8" y="32.5">R19</text>
<text x="170" y="34.8">100</text>
<text x="183.5" y="35.1">6nF</text>
<text x="183.5" y="32.8">C17</text>
<text x="223.9" y="30.4">ADS1115IDGS</text>
<text x="229.6" y="33.8" transform="rotate(-90 229.6 33.8)">8</text>
<text x="115" y="36.8">R_sel_high</text>
<text x="129.2" y="40.1">R20</text>
<text x="142.9" y="40.4">C18</text>
<text x="147.3" y="36.8">AIN_I1</text>
<text x="157.8" y="36.8">PROBE1</text>
<text x="169.8" y="40.1">R21</text>
<text x="183.5" y="40.4">C19</text>
<text x="188" y="36.8">AIN_V1</text>
<text x="211" y="41.9">AIN_V1</text>
<text x="220.5" y="41.9">4</text>
<text x="226.9" y="40.3">ALERT/RDY</text>
<text x="230.5" y="38.8" transform="rotate(-90 230.5 38.8)">VDD</text>
<text x="238.3" y="39.4">2</text>
<text x="250.4" y="40.3">Rdy_ADS1115</text>
<text x="115.8" y="44.4">R_sel_low</text>
<text x="129.3" y="42.4">100</text>
<text x="143" y="42.7">62nF</text>
<text x="147.3" y="44.4">AIN_I2</text>
<text x="157.8" y="44.4">PROBE2</text>
<text x="170" y="42.4">100</text>
<text x="183.6" y="42.7">62nF</text>
<text x="188" y="44.4">AIN_V2</text>
<text x="206.6" y="47">AIN_I1</text>
<text x="208.4" y="44.4">AIN_V2</text>
<text x="220.5" y="44.4">5</text>
<text x="220.5" y="47">6</text>
<text x="222.8" y="42.8">AIN0</text>
<text x="222.8" y="45.3">AIN1</text>
<text x="222.8" y="47.9">AIN2</text>
<text x="233.2" y="47.9">SDA</text>
<text x="233.5" y="45.3">SCL</text>
<text x="237.8" y="44.4">10</text>
<text x="238.3" y="47">9</text>
<text x="250.4" y="45.3">SCL_i2c</text>
<text x="250.4" y="47.9">SDA_i2c</text>
<text x="142.8" y="50.3">6nF</text>
<text x="142.9" y="48">C20</text>
<text x="183.5" y="50.3">6nF</text>
<text x="183.5" y="48">C21</text>
<text x="204" y="49.5">AIN_I2</text>
<text x="220.5" y="49.5">7</text>
<text x="222.8" y="50.4">AIN3</text>
<text x="230.5" y="51.8" transform="rotate(-90 230.5 51.8)">GND</text>
<text x="231.9" y="50.4">ADDR</text>
<text x="238.3" y="49.5">1</text>
<text x="137.2" y="56.9">GNDD</text>
<text x="177.9" y="56.9">GNDD</text>
<text x="229.6" y="54.1" transform="rotate(-90 229.6 54.1)">3</text>
<text x="236.1" y="59.7">Set ADDR 0x48</text>
<text x="227.4" y="63.3">GNDD</text>
<text x="50.8" y="70.5">100nF</text>
<text x="51.7" y="68.2">C22</text>
<text x="59" y="68.9">+3.3V</text>
<text x="87.7" y="71.1">Sink</text>
<text x="100.6" y="71.8">GNDD</text>
<text x="221" y="66">ADS1115 -</text>
<text x="41.5" y="74.7">GNDD</text>
<text x="57.2" y="77.4">74HC595</text>
<text x="59.3" y="75.1">U11</text>
<text x="85.4" y="74.9">Source</text>
<text x="182.9" y="74.9">R_sel_low</text>
<text x="51.1" y="83.8">14</text>
<text x="60.7" y="81.2" transform="rotate(-90 60.7 81.2)">16</text>
<text x="68.9" y="83.8">15</text>
<text x="74.9" y="83.8">R1</text>
<text x="97.2" y="80.8">1</text>
<text x="97.3" y="78.5">R22</text>
<text x="116.4" y="78.5">R23</text>
<text x="116.4" y="80.8">10</text>
<text x="134.1" y="78.5">R24</text>
<text x="134.3" y="80.8">100</text>
<text x="154.4" y="80.8">1k</text>
<text x="154.5" y="78.5">R25</text>
<text x="173.5" y="78.5">R26</text>
<text x="173.6" y="80.8">10k</text>
<text x="42.9" y="84.7">Data</text>
<text x="43.1" y="89.8">CLK</text>
<text x="51.1" y="88.9">11</text>
<text x="53.8" y="89.8">SRCLK</text>
<text x="53.8" y="84.7">SER</text>
<text x="61.6" y="85.8" transform="rotate(-90 61.6 85.8)">VCC</text>
<text x="65.4" y="87.2">QB</text>
<text x="65.4" y="84.7">QA</text>
<text x="65.4" y="89.8">QC</text>
<text x="69.4" y="86.4">1</text>
<text x="69.4" y="88.9">2</text>
<text x="74.9" y="86.4">R10</text>
<text x="74.9" y="88.9">R100</text>
<text x="92.5" y="84.6" transform="rotate(-90 92.5 84.6)">4 R1</text>
<text x="95" y="84.6" transform="rotate(-90 95 84.6)">1</text>
<text x="111.5" y="84.6" transform="rotate(-90 111.5 84.6)">4 R10</text>
<text x="114" y="84.6" transform="rotate(-90 114 84.6)">1</text>
<text x="129.3" y="84.6" transform="rotate(-90 129.3 84.6)">4 R100</text>
<text x="131.8" y="84.6" transform="rotate(-90 131.8 84.6)">1</text>
<text x="149.6" y="84.6" transform="rotate(-90 149.6 84.6)">4 R1k</text>
<text x="152.1" y="84.6" transform="rotate(-90 152.1 84.6)">1</text>
<text x="168.7" y="84.6" transform="rotate(-90 168.7 84.6)">4 R10k</text>
<text x="171.2" y="84.6" transform="rotate(-90 171.2 84.6)">1</text>
<text x="180.2" y="87">GNDD</text>
<text x="212.3" y="89.8">SDA_i2c</text>
<text x="212.5" y="87.2">SCL_i2c</text>
<text x="226.2" y="86.4">1</text>
<text x="226.2" y="88.9">2</text>
<text x="37.5" y="92.3">Clear_Data</text>
<text x="51.1" y="91.4">10</text>
<text x="53.8" y="92.3">SRCLR</text>
<text x="65.4" y="92.3">QD</text>
<text x="65.5" y="94.9">QE</text>
<text x="69.4" y="91.4">3</text>
<text x="69.4" y="94">4</text>
<text x="74.9" y="94">R10k</text>
<text x="74.9" y="91.4">R1k</text>
<text x="88.4" y="92.7">3</text>
<text x="101.1" y="92.7">5</text>
<text x="107.5" y="92.7">3</text>
<text x="120.2" y="92.7">5</text>
<text x="125.2" y="92.7">3</text>
<text x="137.9" y="92.7">5</text>
<text x="145.6" y="92.7">3</text>
<text x="158.3" y="92.7">5</text>
<text x="164.6" y="92.7">3</text>
<text x="177.3" y="92.7">5</text>
<text x="186.1" y="93.7">C23</text>
<text x="226.2" y="91.4">3</text>
<text x="226.2" y="94">4</text>
<text x="232.1" y="90">J7</text>
<text x="232.3" y="92.3">I2C_Port</text>
<text x="40.2" y="100.1">GNDD</text>
<text x="42.2" y="97.4">Store</text>
<text x="51.1" y="96.5">12</text>
<text x="51.1" y="99.1">13</text>
<text x="53.8" y="97.4">RCLK</text>
<text x="53.8" y="99.9">OE</text>
<text x="65.3" y="99.9">QG</text>
<text x="65.6" y="97.4">QF</text>
<text x="69.4" y="96.5">5</text>
<text x="69.4" y="99.1">6</text>
<text x="69.4" y="101.6">7</text>
<text x="95" y="97.3" transform="rotate(-90 95 97.3)">2</text>
<text x="97" y="101.6" transform="rotate(-90 97 101.6)">U6</text>
<text x="114" y="97.3" transform="rotate(-90 114 97.3)">2</text>
<text x="116" y="101.6" transform="rotate(-90 116 101.6)">U7</text>
<text x="131.8" y="97.3" transform="rotate(-90 131.8 97.3)">2</text>
<text x="133.8" y="101.6" transform="rotate(-90 133.8 101.6)">U8</text>
<text x="152.1" y="97.3" transform="rotate(-90 152.1 97.3)">2</text>
<text x="154.1" y="101.6" transform="rotate(-90 154.1 101.6)">U9</text>
<text x="171.2" y="97.3" transform="rotate(-90 171.2 97.3)">2</text>
<text x="186.3" y="96.1">100nF</text>
<text x="210.9" y="101.4">GNDD</text>
<text x="219.5" y="100.5">+3.3V</text>
<text x="231.5" y="101.6">Waveshare Infrared Temp Sens</text>
<text x="65" y="107.6">QH'</text>
<text x="65.4" y="102.5">QH</text>
<text x="69.4" y="106.7">9</text>
<text x="173.2" y="102.7" transform="rotate(-90 173.2 102.7)">U10</text>
<text x="187" y="103.6">GNDD</text>
<text x="188" y="108">+3.3V</text>
<text x="248" y="104.1">ADDR 0x5A</text>
<text x="60.7" y="111.2" transform="rotate(-90 60.7 111.2)">8</text>
<text x="61.6" y="109" transform="rotate(-90 61.6 109)">GND</text>
<text x="94.7" y="113.1" transform="rotate(-90 94.7 113.1)">TS5A3166DBVR</text>
<text x="113.7" y="113.1" transform="rotate(-90 113.7 113.1)">TS5A3166DBVR</text>
<text x="131.5" y="113.1" transform="rotate(-90 131.5 113.1)">TS5A3166DBVR</text>
<text x="151.8" y="113.1" transform="rotate(-90 151.8 113.1)">TS5A3166DBVR</text>
<text x="170.9" y="113.1" transform="rotate(-90 170.9 113.1)">TS5A3166DBVR</text>
<text x="184.1" y="110.5">R_sel_high</text>
<text x="58.5" y="116.6">GNDD</text>
<text x="175.8" y="116.8">R_ref</text>
<text x="172.9" y="129.5">80</text>
<text x="100" y="134.1">R27</text>
<text x="100.1" y="136.4">20k</text>
<text x="124" y="135.9">2</text>
<text x="155" y="137.5">+5V</text>
<text x="176.6" y="137.5">+5V</text>
<text x="111.3" y="138.4">1</text>
<text x="122" y="141.9">+</text>
<text x="124" y="141">3</text>
<text x="128.3" y="141">R_sel_low</text>
<text x="158" y="142.9">10uF</text>
<text x="158.4" y="140.6">C24</text>
<text x="179.6" y="142.9">10uF</text>
<text x="180" y="140.6">C25</text>
<text x="210.6" y="141.2" transform="rotate(-90 210.6 141.2)">Source</text>
<text x="214.4" y="141.2" transform="rotate(-90 214.4 141.2)">PROBE1</text>
<text x="222" y="141.2" transform="rotate(-90 222 141.2)">PROBE2</text>
<text x="225.8" y="141.2" transform="rotate(-90 225.8 141.2)">Sink</text>
<text x="89.8" y="148.1">R28</text>
<text x="114.9" y="146.2">AD8572</text>
<text x="115.8" y="148.6">U12A</text>
<text x="79.6" y="153.4">GNDD</text>
<text x="90" y="150.4">13k</text>
<text x="101.6" y="153.8">AD8606ARZ</text>
<text x="104.4" y="151.5">U13A</text>
<text x="157.5" y="153.1">100nF</text>
<text x="158.4" y="150.7">C26</text>
<text x="167.9" y="151.8">GNDD</text>
<text x="179.1" y="153.1">100nF</text>
<text x="180" y="150.7">C27</text>
<text x="189.5" y="151.8">GNDD</text>
<text x="209.3" y="155.7" transform="rotate(-90 209.3 155.7)">8</text>
<text x="211.8" y="155.7" transform="rotate(-90 211.8 155.7)">7</text>
<text x="214.4" y="155.7" transform="rotate(-90 214.4 155.7)">6</text>
<text x="216.9" y="155.7" transform="rotate(-90 216.9 155.7)">5</text>
<text x="219.5" y="155.7" transform="rotate(-90 219.5 155.7)">4</text>
<text x="222" y="155.7" transform="rotate(-90 222 155.7)">3</text>
<text x="224.5" y="155.7" transform="rotate(-90 224.5 155.7)">2</text>
<text x="227.1" y="155.7" transform="rotate(-90 227.1 155.7)">1</text>
<text x="86" y="158.2">R29</text>
<text x="86.2" y="160.5">13k</text>
<text x="99.8" y="157.5">2</text>
<text x="112.5" y="160">1</text>
<text x="138.4" y="160">R_sel_high</text>
<text x="156" y="158.8" transform="rotate(-90 156 158.8)">8</text>
<text x="177.5" y="158.8" transform="rotate(-90 177.5 158.8)">8</text>
<text x="74.7" y="163.4">DAC_out</text>
<text x="99.8" y="162.6">3</text>
<text x="101.7" y="163.4">+</text>
<text x="122.6" y="163.6">C28</text>
<text x="122.8" y="165.9">470nf</text>
<text x="134" y="165.9">6nF</text>
<text x="134" y="163.6">C29</text>
<text x="156.8" y="162.6" transform="rotate(-90 156.8 162.6)">V+</text>
<text x="158" y="163.6">U12C</text>
<text x="158.1" y="165.9">AD8572</text>
<text x="178.4" y="162.6" transform="rotate(-90 178.4 162.6)">V+</text>
<text x="179.6" y="163.6">U13C</text>
<text x="179.7" y="165.9">AD8606ARZ</text>
<text x="203.5" y="163.6" transform="rotate(-90 203.5 163.6)">J8</text>
<text x="229.9" y="163.8">SH</text>
<text x="93.5" y="168.7">R30</text>
<text x="93.5" y="171">20k</text>
<text x="121.4" y="171.2">R31</text>
<text x="121.6" y="173.5">100</text>
<text x="128.3" y="172.5">GNDD</text>
<text x="156" y="170.3" transform="rotate(-90 156 170.3)">4</text>
<text x="177.5" y="170.3" transform="rotate(-90 177.5 170.3)">4</text>
<text x="205.8" y="168.9" transform="rotate(-90 205.8 168.9)">RJ45_Shielded</text>
<text x="231.2" y="171.2">GNDD</text>
<text x="89" y="177.6">GNDD</text>
<text x="153.7" y="176.3">GNDD</text>
<text x="175.3" y="176.3">GNDD</text>
<text x="215.3" y="175.3">PORT for 4 Point Probe</text>
<text x="116.9" y="180.1">GNDD</text>
</g>
<g font-size="1.1">
<text x="90.3" y="93.3">GND</text>
<text x="98.9" y="93.3">V+</text>
<text x="109.3" y="93.3">GND</text>
<text x="117.9" y="93.3">V+</text>
<text x="127.1" y="93.3">GND</text>
<text x="135.7" y="93.3">V+</text>
<text x="147.4" y="93.3">GND</text>
<text x="156" y="93.3">V+</text>
<text x="166.5" y="93.3">GND</text>
<text x="175.1" y="93.3">V+</text>
</g>
</svg>
